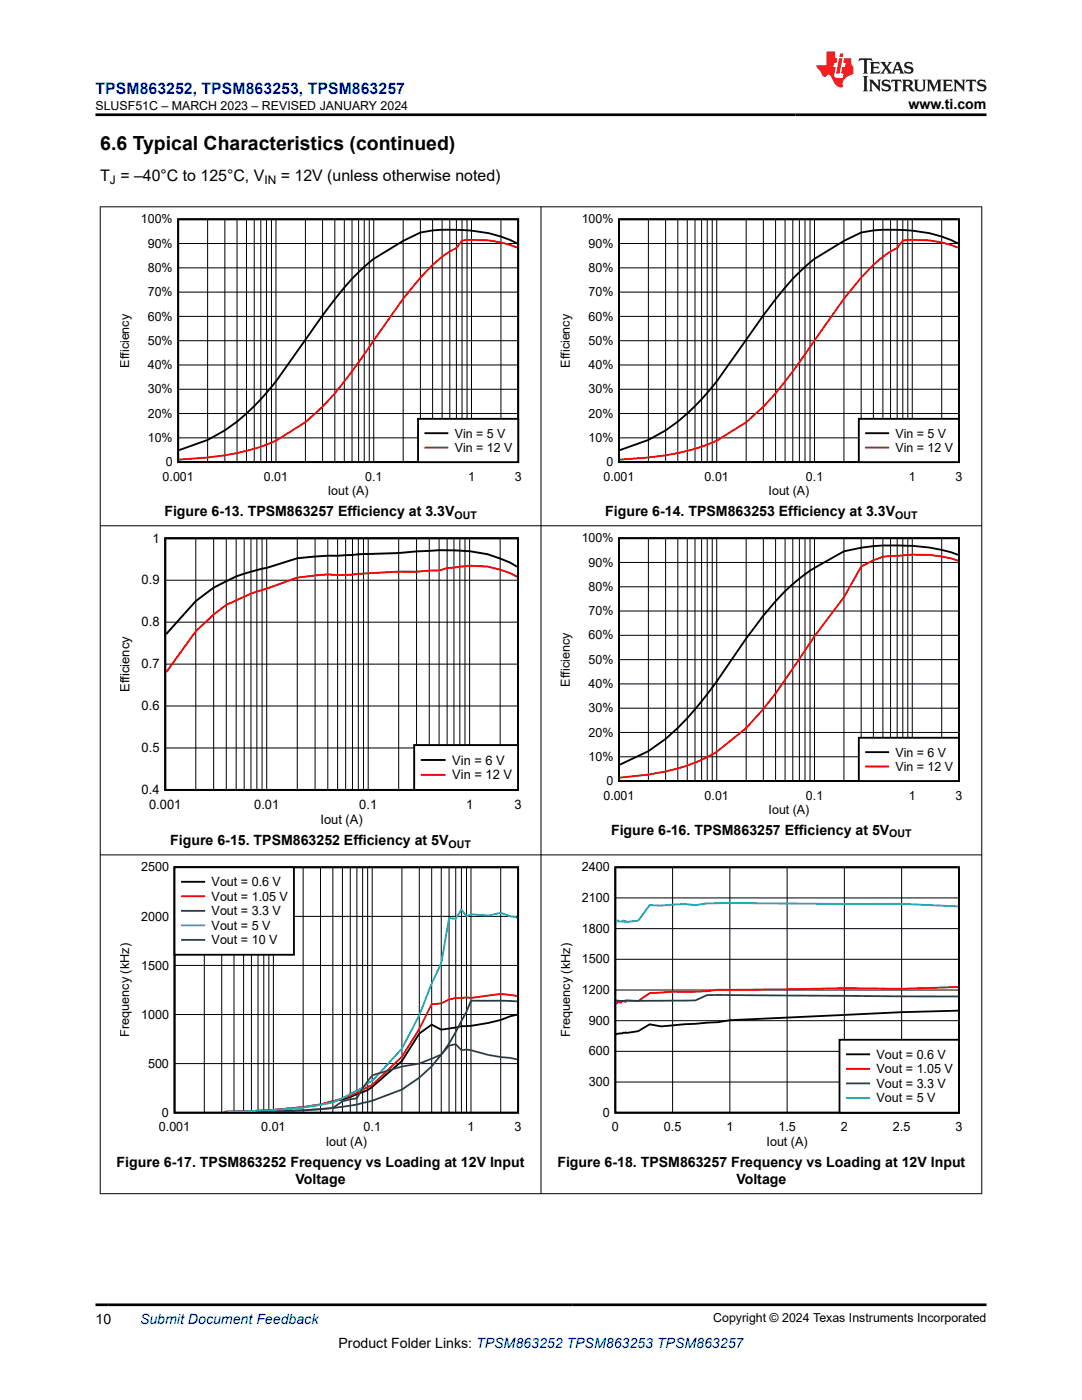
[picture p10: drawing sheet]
<svg xmlns="http://www.w3.org/2000/svg" width="216mm" height="279mm" viewBox="0 0 216 279" stroke-linecap="round" stroke-linejoin="round" font-family="sans-serif">
<path d="M35.6 43.8h67.8v48.4h-67.8zM103.2 48.6a29.7 29.7 0 0 0-13.4-2.7l-3.5 .1-2.4 .4-3.5 1.7-5.8 3.6-1.9 1.5a53.2 53.2 0 0 0-8.3 9.7l-9.3 13.2-1.9 2.3a36.8 36.8 0 0 1-11.8 9.4l-5.7 2" fill="none" stroke="#000" stroke-width=".37"/>
<g fill="none" stroke="#000" stroke-width=".2">
<path d="M35.6 58.3h67.8M35.6 53.5h67.8M35.6 48.6h67.8M41.4 43.8v48.4M44.9 43.8v48.4M47.3 43.8v48.4M49.2 43.8v48.4M50.7 43.8v48.4M52 43.8v48.4M53.2 43.8v48.4M54.2 43.8v48.4M55.1 43.8v48.4"/>
<path d="M60.9 43.8v48.4M64.4 43.8v48.4M66.8 43.8v48.4M68.7 43.8v48.4M70.2 43.8v48.4M71.6 43.8v48.4M72.7 43.8v48.4M73.7 43.8v48.4M74.6 43.8v48.4M80.4 43.8v48.4M83.9 43.8v48.4M86.3 43.8v48.4"/>
<path d="M88.2 43.8v48.4M89.8 43.8v48.4M91.1 43.8v48.4M92.2 43.8v48.4M93.2 43.8v48.4M94.1 43.8v48.4M100 43.8v48.4M35.6 77.7h67.8M35.6 72.8h67.8M35.6 68h67.8M35.6 63.1h67.8M35.6 87.4h67.8"/>
<path d="M35.6 82.5h67.8"/>
</g>
<path d="M103.2 49.4a21.7 21.7 0 0 0-11-1.4l-1.1 1.5a21 21 0 0 0-7.2 5.9l-3.5 4.2-8.8 12.7a79.9 79.9 0 0 1-7.2 8.9l-3.5 3.1-5.8 3.6a41 41 0 0 1-13.7 3.4l-5.7 .4" fill="none" stroke="#f00" stroke-width=".37"/>
<path d="M83.4 83.6h20v8.6h-20z" fill-rule="evenodd" fill="#fff"/>
<path d="M123.5 43.8h67.8v48.4h-67.8zM191.2 48.6a29.7 29.7 0 0 0-13.5-2.7l-3.4 .1-2.5 .4-3.4 1.7-5.9 3.6-1.9 1.5a53.2 53.2 0 0 0-8.3 9.7l-9.3 13.2-1.9 2.3a36.8 36.8 0 0 1-11.7 9.4l-5.7 2M83.4 83.6h20v8.6h-20zM84.9 86.5h4.4" fill="none" stroke="#000" stroke-width=".37"/>
<path d="M191.2 49.4a21.7 21.7 0 0 0-11.1-1.4l-1.1 1.5a21 21 0 0 0-7.2 5.9l-3.4 4.2-8.9 12.7a79.9 79.9 0 0 1-7.2 8.9l-3.4 3.1-5.9 3.6a41 41 0 0 1-13.6 3.4l-5.7 .4M84.9 89.3h4.4" fill="none" stroke="#f00" stroke-width=".37"/>
<g fill="none" stroke="#000" stroke-width=".2">
<path d="M123.5 58.3h67.9M123.5 53.5h67.9M123.5 48.6h67.9M129.4 43.8v48.4M132.8 43.8v48.4M135.2 43.8v48.4M137.1 43.8v48.4M138.7 43.8v48.4M140 43.8v48.4M141.1 43.8v48.4M142.1 43.8v48.4M143 43.8v48.4"/>
<path d="M148.9 43.8v48.4M152.3 43.8v48.4M154.8 43.8v48.4M156.7 43.8v48.4M158.2 43.8v48.4M159.5 43.8v48.4M160.6 43.8v48.4M161.6 43.8v48.4M162.5 43.8v48.4M168.4 43.8v48.4M171.8 43.8v48.4M174.3 43.8v48.4"/>
<path d="M176.2 43.8v48.4M177.7 43.8v48.4M179 43.8v48.4M180.1 43.8v48.4M181.1 43.8v48.4M182 43.8v48.4M187.9 43.8v48.4M123.5 77.7h67.9M123.5 72.8h67.9M123.5 68h67.9M123.5 63.1h67.9M123.5 87.4h67.9"/>
<path d="M123.5 82.5h67.9"/>
</g>
<path d="M171.4 83.6h19.9v8.6h-19.9z" fill-rule="evenodd" fill="#fff"/>
<path d="M171.4 83.6h19.9v8.6h-19.9zM172.8 86.5h4.4" fill="none" stroke="#000" stroke-width=".37"/>
<path d="M172.8 89.3h4.4" fill="none" stroke="#f00" stroke-width=".37"/>
<path d="M33 107.4h70.4v50.2h-70.4zM103.2 113.1a26.4 26.4 0 0 0-14-3.3l-6.1 .2-3.5 .4-14.2 .5-6.1 .5-6.1 1.9a29.9 29.9 0 0 0-14.1 6.7l-5.9 6.6" fill="none" stroke="#000" stroke-width=".38"/>
<g fill="none" stroke="#000" stroke-width=".2">
<path d="M33 115.8h70.4M39.1 107.4v50.3M42.6 107.4v50.3M45.2 107.4v50.3M47.1 107.4v50.3M48.7 107.4v50.3M50.1 107.4v50.3M51.3 107.4v50.3M52.3 107.4v50.3M53.2 107.4v50.3M59.3 107.4v50.3M62.9 107.4v50.3"/>
<path d="M65.4 107.4v50.3M67.4 107.4v50.3M69 107.4v50.3M70.3 107.4v50.3M71.5 107.4v50.3M72.5 107.4v50.3M73.5 107.4v50.3M79.6 107.4v50.3M83.1 107.4v50.3M85.7 107.4v50.3M87.6 107.4v50.3M89.2 107.4v50.3"/>
<path d="M90.6 107.4v50.3M91.8 107.4v50.3M92.8 107.4v50.3M93.7 107.4v50.3M99.8 107.4v50.3M33 132.5h70.4M33 124.2h70.4M33 149.3h70.4M33 140.9h70.4"/>
</g>
<path d="M103.2 115.1a18 18 0 0 0-12.6-1.8l-1.4 .1-1.6 .5-4.5 .2h-3.5l-8.1 .4a26.3 26.3 0 0 1-6.1 .1l-6.1 .7-7 2.4a23.3 23.3 0 0 0-5.2 2.1l-1.9 .9-2.6 1.9-3.5 3.4-5.9 8.2" fill="none" stroke="#f00" stroke-width=".38"/>
<path d="M82.6 148.7h20.8v8.9h-20.8z" fill-rule="evenodd" fill="#fff"/>
<path d="M82.6 148.7h20.8v8.9h-20.8zM84.2 151.7h4.5" fill="none" stroke="#000" stroke-width=".38"/>
<path d="M84.2 154.6h4.5" fill="none" stroke="#f00" stroke-width=".38"/>
<path d="M123.5 107.4h67.8v48.5h-67.8zM191.2 110.7a38.2 38.2 0 0 0-13.5-1.8 34.6 34.6 0 0 0-9.3 1.1l-5.9 3.3-1.9 1.3a40.6 40.6 0 0 0-8.3 8.3l-3.4 4.5-5.9 8.6-3 4a44.9 44.9 0 0 1-10.6 9.9l-5.7 2.7" fill="none" stroke="#000" stroke-width=".37"/>
<g fill="none" stroke="#000" stroke-width=".2">
<path d="M123.5 117.1h67.9M123.5 112.3h67.9M129.4 107.4v48.5M132.8 107.4v48.5M135.2 107.4v48.5M137.1 107.4v48.5M138.7 107.4v48.5M140 107.4v48.5M141.1 107.4v48.5M142.1 107.4v48.5M143 107.4v48.5M148.9 107.4v48.5"/>
<path d="M152.3 107.4v48.5M154.8 107.4v48.5M156.7 107.4v48.5M158.2 107.4v48.5M159.5 107.4v48.5M160.6 107.4v48.5M161.6 107.4v48.5M162.5 107.4v48.5M168.4 107.4v48.5M171.8 107.4v48.5M174.3 107.4v48.5M176.2 107.4v48.5"/>
<path d="M177.7 107.4v48.5M179 107.4v48.5M180.1 107.4v48.5M181.1 107.4v48.5M182 107.4v48.5M187.9 107.4v48.5M123.5 136.5h67.9M123.5 131.6h67.9M123.5 126.8h67.9M123.5 121.9h67.9M123.5 151h67.9M123.5 146.2h67.9"/>
<path d="M123.5 141.3h67.9"/>
</g>
<path d="M191.2 111.9a27 27 0 0 0-12.2-1l-2.8 .2-1.9 .7-2.5 1.3-3.4 6.1-5.9 7.8-4.3 6.4a77.1 77.1 0 0 1-9.3 11.9l-5.9 4.7a34 34 0 0 1-13.6 4.6l-5.7 .6" fill="none" stroke="#f00" stroke-width=".37"/>
<path d="M171.4 147.2h19.9v8.7h-19.9z" fill-rule="evenodd" fill="#fff"/>
<path d="M171.4 147.2h19.9v8.7h-19.9zM172.8 150.1h4.4M34.8 173.1h68.6v49h-68.6zM103.2 202.5l-1.4 .3a28.4 28.4 0 0 1-9.7 2l-4.1 .7-1.9-1-2.4 1.8-3.5 5.4-5.9 5.2-.9 .6-1 .5a20.7 20.7 0 0 1-6 1.8l-2.4 .6a100.6 100.6 0 0 1-12.5 1.3l-6.4 .2" fill="none" stroke="#000" stroke-width=".37"/>
<path d="M172.8 153h4.4M103.2 198.8l-3.3-.4-5.9 .8-.9-.2-2.2 .2-1.3 .3-1.6 .8-1.9 .1-2.4 5-3.5 5.5-5.9 5.6a34.6 34.6 0 0 1-13.8 4.5l-6.9 .6-8.9 .3" fill="none" stroke="#f00" stroke-width=".37"/>
<g fill="none" stroke="#000" stroke-width=".2">
<path d="M40.8 173.1v49M44.2 173.1v49M46.7 173.1v49M48.6 173.1v49M50.2 173.1v49M51.5 173.1v49M52.6 173.1v49M53.6 173.1v49M54.5 173.1v49M60.5 173.1v49M64 173.1v49M66.4 173.1v49"/>
<path d="M68.3 173.1v49M69.9 173.1v49M71.2 173.1v49M72.4 173.1v49M73.4 173.1v49M74.3 173.1v49M80.2 173.1v49M83.7 173.1v49M86.1 173.1v49M88 173.1v49M89.6 173.1v49M90.9 173.1v49"/>
<path d="M92.1 173.1v49M93.1 173.1v49M94 173.1v49M99.9 173.1v49M34.8 192.7h68.6M34.8 182.9h68.6M34.8 212.3h68.6M34.8 202.5h68.6"/>
</g>
<path d="M103.2 199.8l-9.2-.1-.9 2.2a51.3 51.3 0 0 1-7 10.9l-2.4 2.3-3.5 2.3-5.9 2.3a57.7 57.7 0 0 1-13.8 1.9l-8.2 .3" fill="none" stroke="#156" stroke-width=".37"/>
<path d="M103.2 183.1l-1.4-.2-1.9-.7-2.5 .5-3.4-.2-.9 .4-1-1.4-1.2 1.9-1.3-.2-1.6 9-1.9 4.1-2.4 6.3-3.5 6.7-5.9 6.4-.9 .5-1 .9-4.1 2.1-1.9 .8a87.7 87.7 0 0 1-14.9 1.7l-6 .2" fill="none" stroke="#0bc" stroke-width=".37"/>
<path d="M103.2 211.4l-5.8-.9-3.4-.9-.9-.1-1 .1-1.2-1.2-1.3 .3-1.6 1.8-4.3 1.8-3.5 .5-5.9 1.8-1.9 2.6-1.2 2-2.9 .6-1.9 1.3-5.9 .5-8.4 .3" fill="none" stroke="#286b49" stroke-width=".37"/>
<path d="M34.8 173.1h23.9v17.4h-23.9z" fill-rule="evenodd" fill="#fff"/>
<path d="M34.8 173.1h23.9v17.4h-23.9zM36.3 176h4.5M122.8 173.1h68.5v49h-68.5zM191.2 201.7l-11.3 .3-34.3 1.6-2.3 .4-11.4 .8-2.3-.4-2.3 1.4-2.2 .3h-.7l-1.4 .3" fill="none" stroke="#000" stroke-width=".37"/>
<path d="M36.3 178.9h4.5M191.2 197l-11.3 .3-11.4-.1-25.2 .3a52.1 52.1 0 0 1-9.1 .4l-4.6 .3-2.3 1.6-2.2-.1-.3 .2a.62 .62 0 0 0-.9 .2l-.4-.2-.3 .1-.2 .3v-.3v.2" fill="none" stroke="#f00" stroke-width=".37"/>
<path d="M36.3 181.8h4.5M191.2 198.9l-47.9-.3h-2.2l-2.3 1-15.8 .1" fill="none" stroke="#156" stroke-width=".37"/>
<path d="M36.3 184.7h4.5M191.2 180.9l-11.3-.5-34.3-.2-4.5 .1-2.3 .3-2.3-.2-4.6 .3-2.3-.1-2.3 3.1-2.2 .3-.3-.2-.2 .2-.2-.3-.2 .3-.7-.1-.3-.2-.2 .2" fill="none" stroke="#0bc" stroke-width=".37"/>
<path d="M36.3 187.6h4.5" fill="none" stroke="#286b49" stroke-width=".37"/>
<path d="M122.8 179.2h68.5M134.2 173.1v49M145.6 173.1v49M157.1 173.1v49M168.5 173.1v49M179.9 173.1v49M122.8 197.6h68.5M122.8 191.4h68.5M122.8 185.3h68.5M122.8 215.9h68.5M122.8 209.8h68.5M122.8 203.7h68.5" fill="none" stroke="#000" stroke-width=".2"/>
<path d="M167.5 207.5h23.8v14.6h-23.8z" fill-rule="evenodd" fill="#fff"/>
<path d="M167.5 207.5h23.8v14.6h-23.8zM169 210.4h4.4" fill="none" stroke="#000" stroke-width=".37"/>
<path d="M169 213.3h4.4" fill="none" stroke="#f00" stroke-width=".37"/>
<path d="M169 216.2h4.4" fill="none" stroke="#156" stroke-width=".37"/>
<path d="M169 219.1h4.4" fill="none" stroke="#0bc" stroke-width=".37"/>
<path d="M19.9 41.3h176.1M20 41.2v197.1M107.9 41.2v197.1M195.9 41.2v197.1M19.9 104.9h176.1M19.9 170.6h176.1M19.9 238.2h176.1" fill="none" stroke="#000" stroke-width=".2"/>
<path d="M171.5 11.6l-.2 .6 .5-.2h.6v.1v2.2l-.2 .4h1l-.2-.4v-2.2v-.1h.5l.5 .2-.1-.6zM173.6 12.4l.2 .3v1.6l-.2 .4h1.9l.1-.6a1.08 1.08 0 0 1-1.3 .2v-.7h.6l.4 .2v-.7l-.4 .2h-.6v-.5l.2-.2a1 1 0 0 1 1 .3l-.1-.5zM175.7 12.4l.9 1.1-1 1.2h.9l-.2-.2 .5-.8 .4 .8-.2 .2h1.6l-.2-.2 .2-.5h.9l.1 .5-.1 .2h.9l-.2-.4-.8-1.9h-.5l-.9 2.1-.9-1.1 .9-1h-.8l.2 .2-.4 .6-.4-.6 .2-.2zM179 12.8l.4 1h-.7zM180.7 12.5a.65 .65 0 0 0-.2 .7 .65 .65 0 0 0 .6 .5l.6 .1 .1 .3a.79 .79 0 0 1-.7 .4 .79 .79 0 0 1-.7-.5l.1 .7 .2-.1a.93 .93 0 0 0 1.1 0 .93 .93 0 0 0 .4-.9 1.46 1.46 0 0 0-1.2-.6l-.1-.3a1.09 1.09 0 0 1 1.2 .2l-.2-.6-.1 .1-.5-.2zM172.2 15.2l.2 .4v2.2l-.2 .4h1l-.2-.4v-2.2l.2-.4zM173.4 15.9l.2 .4v1.5l-.2 .4h.8l-.3-.4 .1-1.3 1.6 1.8v-2l.2-.4h-.7l.1 .2 .1 1.1-1.2-1.3zM176.2 16a.65 .65 0 0 0-.2 .8 .65 .65 0 0 0 .6 .4l.6 .2 .1 .2a.79 .79 0 0 1-.7 .4 .79 .79 0 0 1-.7-.5l.1 .7 .2-.1a.93 .93 0 0 0 1.1 .1 .93 .93 0 0 0 .4-1 1.46 1.46 0 0 0-1.2-.5l-.1-.4a1.09 1.09 0 0 1 1.2 .2l-.1-.6-.2 .1-.5-.1zM177.9 15.9l-.1 .6a.63 .63 0 0 1 .8-.3v1.6l-.3 .4h1l-.2-.4v-1.6a.66 .66 0 0 1 .8 .3l-.1-.6zM180 15.9l.2 .4v1.5l-.2 .4h1l-.2-.2-.1-.7h.5l.1 .2a.79 .79 0 0 0 1.2 .6l-1-.9a.61 .61 0 0 0 .6-.6 .61 .61 0 0 0-.5-.7zM180.8 16.2h.1a.47 .47 0 0 1 .5 .1 .47 .47 0 0 1 .1 .5l-.1 .1-.7 .1zM182.3 15.9l.2 .2a2.27 2.27 0 0 0 .4 2 1.04 1.04 0 0 0 1.7-.7v-1.3l.2-.2h-.8l.2 .4v1.1a.6 .6 0 0 1-.6 .6 .6 .6 0 0 1-.6-.6v-1.1l.3-.4zM184.9 15.9l.2 .4v1.5l-.2 .4h.8l-.3-.4v-1.4l.9 1.9 .9-1.9v1.4l-.3 .4h1l-.2-.4v-1.5l.2-.4h-.8l-.7 1.5-.6-1.5zM188.1 15.9l.2 .4v1.5l-.2 .4h1.9l.1-.6a1.09 1.09 0 0 1-1.3 .2v-.7h.6l.4 .2v-.6l-.4 .2h-.6v-.6l.2-.1a1.01 1.01 0 0 1 1 .3l-.1-.6zM190.2 15.9l.3 .4v1.5l-.3 .4h.8l-.2-.4v-1.3l1.6 1.8v-2l.2-.4h-.7l.2 .2v1.1l-1.2-1.3zM192.8 15.9l-.1 .6a.63 .63 0 0 1 .8-.3v1.6l-.3 .4h1l-.2-.4v-1.6a.66 .66 0 0 1 .8 .3l-.1-.6zM195.2 16a.65 .65 0 0 0-.2 .8 .65 .65 0 0 0 .6 .4l.6 .2 .2 .2a.79 .79 0 0 1-.7 .4 .79 .79 0 0 1-.7-.5l.1 .7 .2-.1a.93 .93 0 0 0 1 .1 .93 .93 0 0 0 .5-1 1.46 1.46 0 0 0-1.3-.5v-.4a1.09 1.09 0 0 1 1.2 .2l-.2-.6-.2 .1-.5-.1z" fill="#231f20"/>
<path d="M164.9 10.3v2.7h-2l.1 .4 .8 1a.95 .95 0 0 0 1 .9 .59 .59 0 0 1 .5-.4 .59 .59 0 0 1 .5 .3l.4 .8a1.59 1.59 0 0 0 2.1 1.4 1.61 1.61 0 0 1 1-2.3l1-.3-.1-1.5a1.59 1.59 0 0 1-.3-1.7h-1.5l-.2 .9h.6l-.2 .9h-.5l-.2 .9v.3l.4 .1-.1 .9h-.7a.73 .73 0 0 1-1-.7l.3-1.5h-.5l.1-.9h.5l.2-.9h-.5v-1.3zM167.4 11.6l-.6 3.1h.7l.6-3.1zM167.6 10.7l-.1 .6h.7l.1-.6z" fill="#ed1c24"/>
<path d="M19 22.9h177.8M19 260.4h177.8" fill="none" stroke="#000" stroke-width=".53"/>
<text font-size="3.9" x="20" y="29.9">6.6 Typical Characteristics (continued)</text>
<text font-size="3.2" fill="#00f" x="19" y="18.7">TPSM863252, TPSM863253, TPSM863257</text>
<g font-size="3.2">
<text x="20" y="36.1">T = –40°C to 125°C, V</text>
<text x="56" y="36.1">= 12V (unless otherwise noted)</text>
</g>
<g font-size="2.8">
<text x="181.3" y="21.8">www.ti.com</text>
<text x="32.8" y="102.9">Figure 6-13. TPSM863257 Efficiency at 3.3V</text>
<text x="120.8" y="102.9">Figure 6-14. TPSM863253 Efficiency at 3.3V</text>
<text x="121.9" y="166.6">Figure 6-16. TPSM863257 Efficiency at 5V</text>
<text x="34" y="168.6">Figure 6-15. TPSM863252 Efficiency at 5V</text>
<text x="23.3" y="232.8">Figure 6-17. TPSM863252 Frequency vs Loading at 12V Input</text>
<text x="111.2" y="232.8">Figure 6-18. TPSM863257 Frequency vs Loading at 12V Input</text>
<text x="59" y="236.2">Voltage</text>
<text x="146.9" y="236.2">Voltage</text>
<text x="19" y="264.2">10</text>
<text x="67.6" y="269">Product Folder Links: TPSM863252 TPSM863253 TPSM863257</text>
</g>
<text font-size="2.8" fill="#00f" x="27.9" y="264.2">Submit Document Feedback</text>
<g font-size="2.6">
<text x="30.4" y="108.3">1</text>
<text x="28.3" y="116.6">0.9</text>
<text x="28.3" y="125">0.8</text>
<text x="28.3" y="133.4">0.7</text>
<text x="25.8" y="138.1" transform="rotate(-90 25.8 138.1)">Efficiency</text>
<text x="28.3" y="141.8">0.6</text>
<text x="28.3" y="150.1">0.5</text>
<text x="90.2" y="152.6">Vin = 6 V</text>
<text x="90.2" y="155.6">Vin = 12 V</text>
<text x="28.3" y="158.5">0.4</text>
<text x="29.8" y="161.5">0.001</text>
<text x="50.7" y="161.5">0.01</text>
<text x="71.7" y="161.5">0.1</text>
<text x="93" y="161.5">1</text>
<text x="102.7" y="161.5">3</text>
<text x="64" y="164.5">Iout (A)</text>
</g>
<g font-size="2.5">
<text x="19" y="21.9">SLUSF51C – MARCH 2023 – REVISED JANUARY 2024</text>
<text x="28.1" y="44.6">100%</text>
<text x="116.1" y="44.6">100%</text>
<text x="29.5" y="49.4">90%</text>
<text x="117.5" y="49.4">90%</text>
<text x="29.5" y="59.1">70%</text>
<text x="29.5" y="54.3">80%</text>
<text x="117.5" y="59.1">70%</text>
<text x="117.5" y="54.3">80%</text>
<text x="29.5" y="64">60%</text>
<text x="117.5" y="64">60%</text>
<text x="29.5" y="68.8">50%</text>
<text x="117.5" y="68.8">50%</text>
<text x="25.8" y="73.4" transform="rotate(-90 25.8 73.4)">Efficiency</text>
<text x="29.5" y="73.7">40%</text>
<text x="113.7" y="73.4" transform="rotate(-90 113.7 73.4)">Efficiency</text>
<text x="117.5" y="73.7">40%</text>
<text x="29.5" y="83.4">20%</text>
<text x="29.5" y="78.5">30%</text>
<text x="117.5" y="83.4">20%</text>
<text x="117.5" y="78.5">30%</text>
<text x="29.5" y="88.2">10%</text>
<text x="90.7" y="87.3">Vin = 5 V</text>
<text x="117.5" y="88.2">10%</text>
<text x="178.7" y="87.3">Vin = 5 V</text>
<text x="32.5" y="95.9">0.001</text>
<text x="33.1" y="93">0</text>
<text x="52.7" y="95.9">0.01</text>
<text x="72.9" y="95.9">0.1</text>
<text x="90.7" y="90.2">Vin = 12 V</text>
<text x="93.4" y="95.9">1</text>
<text x="102.7" y="95.9">3</text>
<text x="120.4" y="95.9">0.001</text>
<text x="121" y="93">0</text>
<text x="140.6" y="95.9">0.01</text>
<text x="160.8" y="95.9">0.1</text>
<text x="178.7" y="90.2">Vin = 12 V</text>
<text x="181.3" y="95.9">1</text>
<text x="190.7" y="95.9">3</text>
<text x="65.4" y="98.8">Iout (A)</text>
<text x="153.4" y="98.8">Iout (A)</text>
<text x="116.1" y="108.2">100%</text>
<text x="117.5" y="113.1">90%</text>
<text x="117.5" y="117.9">80%</text>
<text x="117.5" y="122.8">70%</text>
<text x="117.5" y="127.6">60%</text>
<text x="113.7" y="137" transform="rotate(-90 113.7 137)">Efficiency</text>
<text x="117.5" y="137.3">40%</text>
<text x="117.5" y="132.5">50%</text>
<text x="117.5" y="142.2">30%</text>
<text x="117.5" y="147">20%</text>
<text x="117.5" y="151.9">10%</text>
<text x="178.7" y="151">Vin = 6 V</text>
<text x="178.7" y="153.9">Vin = 12 V</text>
<text x="120.4" y="159.6">0.001</text>
<text x="121" y="156.7">0</text>
<text x="140.6" y="159.6">0.01</text>
<text x="160.8" y="159.6">0.1</text>
<text x="181.3" y="159.6">1</text>
<text x="190.7" y="159.6">3</text>
<text x="153.4" y="162.4">Iout (A)</text>
<text x="28.2" y="173.9">2500</text>
<text x="116.1" y="173.9">2400</text>
<text x="42.2" y="176.9">Vout = 0.6 V</text>
<text x="42.2" y="179.8">Vout = 1.05 V</text>
<text x="28.2" y="183.7">2000</text>
<text x="42.2" y="182.7">Vout = 3.3 V</text>
<text x="42.2" y="185.6">Vout = 5 V</text>
<text x="116.1" y="180">2100</text>
<text x="42.2" y="188.5">Vout = 10 V</text>
<text x="116.1" y="186.2">1800</text>
<text x="28.2" y="193.5">1500</text>
<text x="116.1" y="192.3">1500</text>
<text x="28.2" y="203.3">1000</text>
<text x="116.1" y="198.4">1200</text>
<text x="25.8" y="206.9" transform="rotate(-90 25.8 206.9)">Frequency (kHz)</text>
<text x="113.8" y="206.9" transform="rotate(-90 113.8 206.9)">Frequency (kHz)</text>
<text x="117.5" y="204.5">900</text>
<text x="29.5" y="213.1">500</text>
<text x="117.5" y="210.6">600</text>
<text x="174.9" y="211.3">Vout = 0.6 V</text>
<text x="174.9" y="214.2">Vout = 1.05 V</text>
<text x="117.5" y="216.8">300</text>
<text x="174.9" y="217.1">Vout = 3.3 V</text>
<text x="174.9" y="220">Vout = 5 V</text>
<text x="31.7" y="225.8">0.001</text>
<text x="32.3" y="222.9">0</text>
<text x="52.1" y="225.8">0.01</text>
<text x="72.5" y="225.8">0.1</text>
<text x="93.3" y="225.8">1</text>
<text x="102.7" y="225.8">3</text>
<text x="120.3" y="222.9">0</text>
<text x="122.1" y="225.8">0</text>
<text x="132.5" y="225.8">0.5</text>
<text x="144.9" y="225.8">1</text>
<text x="155.3" y="225.8">1.5</text>
<text x="167.8" y="225.8">2</text>
<text x="178.2" y="225.8">2.5</text>
<text x="190.6" y="225.8">3</text>
<text x="65" y="228.7">Iout (A)</text>
<text x="153" y="228.7">Iout (A)</text>
<text x="142.3" y="263.9">Copyright © 2024 Texas Instruments Incorporated</text>
</g>
<g font-size="2.4">
<text x="21.9" y="36.7">J</text>
<text x="52.8" y="36.7">IN</text>
</g>
<g font-size="2.1">
<text x="90.7" y="103.5">OUT</text>
<text x="178.6" y="103.5">OUT</text>
<text x="177.5" y="167.1">OUT</text>
<text x="89.5" y="169.2">OUT</text>
</g>
</svg>
